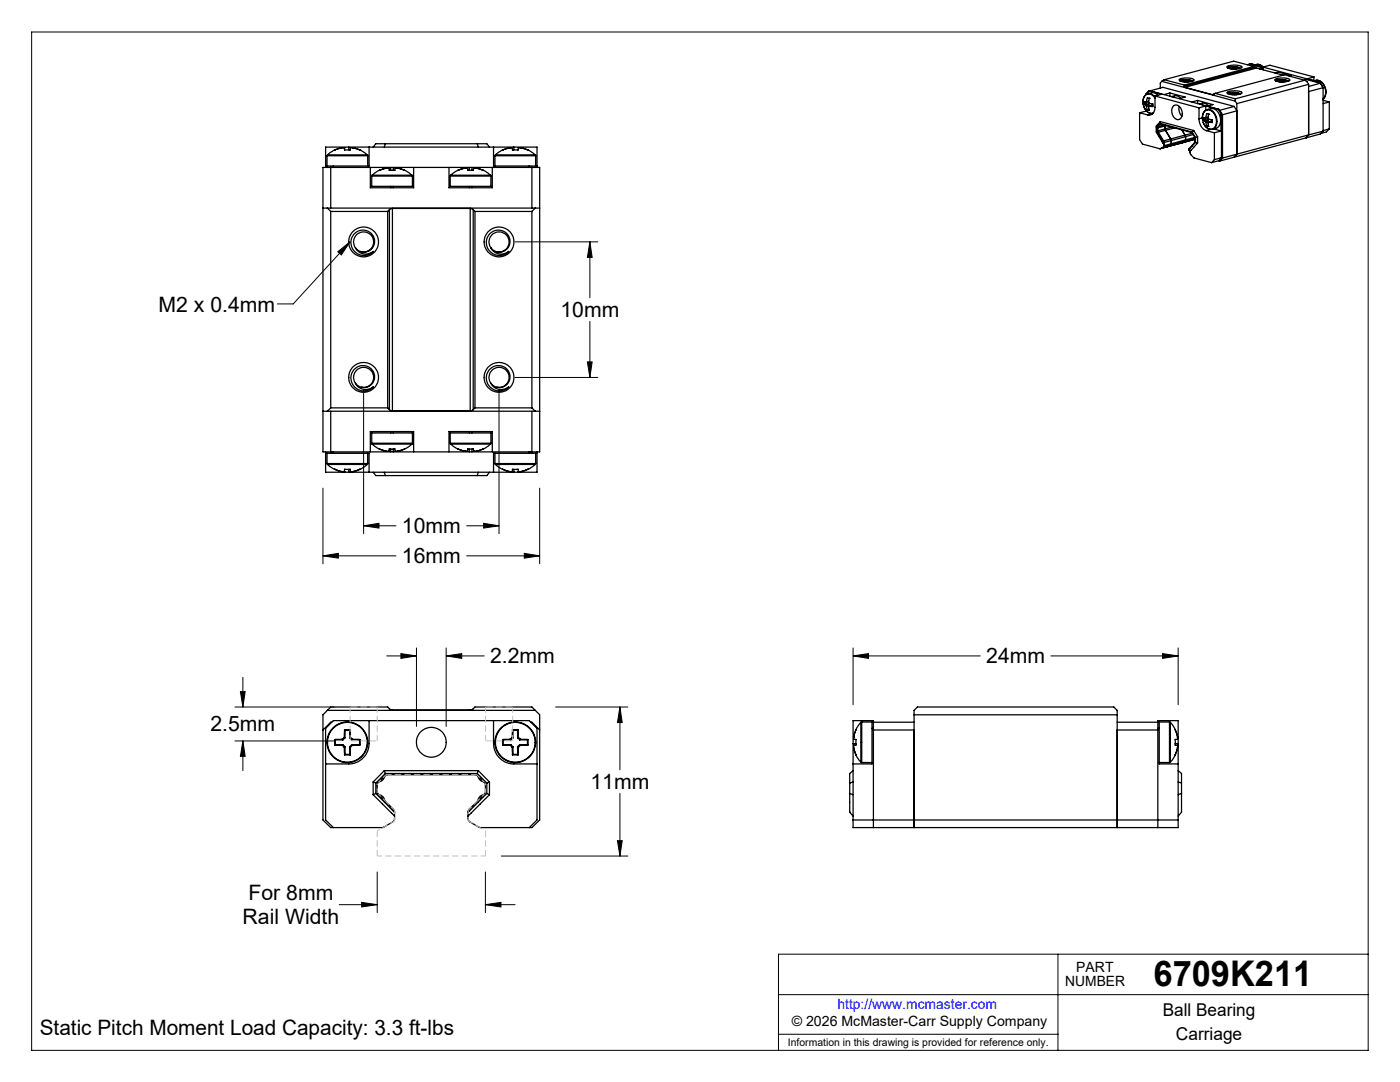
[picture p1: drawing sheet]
<svg xmlns="http://www.w3.org/2000/svg" width="279mm" height="216mm" viewBox="0 0 279 216" stroke-linecap="round" stroke-linejoin="round" font-family="sans-serif">
<g fill="none" stroke="#000" stroke-width=".2">
<path d="M6.3 6.4h266.7v203.2h-266.7zM67.4 50.2l2.4-1.9-1.7 2.6zM69.8 48.3l-11.3 12.3h-3.1M102.8 48.3h16.5M117.7 48.3l.5 3.1h-1zM117.7 48.3v11.1M72.6 78.5v28M99.6 78.5v28M102.8 75.3h16.5M117.2 72.2h1l-.5 3.1zM117.7 64.1v11.2M64.5 97.4v15.1"/>
<path d="M107.7 97.4v15.1M64.5 110.9l3-.5v1zM64.5 110.9h14.5M72.6 104.9l3-.5v1zM72.6 104.9h6.4M93.1 104.9h6.5M93.1 110.9h14.6M96.5 104.4l3.1 .5-3.1 .5zM104.6 110.4l3.1 .5-3.1 .5zM48 138h.9l-.4 3.1zM48.5 135.1v6M77.2 130.9h5.9"/>
<path d="M80 130.4l3.1 .5-3.1 .5zM83.1 129.3v15.7M89 130.9l3.1-.5v1zM89 129.3v15.7M89 130.9h7.6M170.3 130.9l3-.5v1zM170.3 130.9h25.3M170.3 129.3v11.3M209.7 130.9h25.4M232 130.4l3.1 .5-3.1 .5zM235.1 129.3v11.3M46.9 141.1h19.8"/>
<path d="M46.9 147.8h19.8M48.5 147.8l.4 3.1h-.9zM48.5 147.8v6M110.9 141.1h14.4M123.7 141.1l.5 3.1h-1zM123.7 141.1v12.5M123.7 158.3v12.5M75.3 174v8.1M96.9 174v8.1M100 170.8h25.3M123.2 167.7h1l-.5 3.1zM67.7 180.5h7.6"/>
<path d="M72.2 180.1l3.1 .4-3.1 .5zM96.9 180.5l3.1-.4v.9zM96.9 180.5h5.9M155.4 198.5h117.6M211.1 190.4v19.2M273 190.4h-117.6v19.2M155.4 206.4h55.7"/>
</g>
<g fill="none" stroke="#000" stroke-width=".25">
<path d="M229.1 18.7l-.7 .6-.3 1M229.1 18.7h.1M229.1 18.7l1.1-.2 .9 .5M229.1 18.7l.7 .1 .7 .6M229.2 18.2h.1M229.2 18.2l-.5 .7M229.3 18.1l13.9 3.7M229.3 18.1l2.5 .7-1.3 .4M229.3 18.1l-.5 .7M229.4 19.6h-.2a.23 .23 0 0 0-.3-.1 .23 .23 0 0 0 0 .4l-.1 .3M229.4 19.6l-.1 .2a.6 .6 0 0 0 0 .7 .6 .6 0 0 0 .7 .2 .34 .34 0 0 1 .1 .5 .34 .34 0 0 1-.5 0h-.2M229.4 19.6h.1"/>
<path d="M229.5 18.1l2.6-.7 14.2 3.8M230.5 19.2l-.1 2.9-.5 .7-.8 .1M230.5 19.6l-.7-.8h-.8l-.7 .5-.2 1M230.5 19.2l8.8 2.3M231.8 16.2l-.2 .4v1M231.8 16.2l14.7 4M232.3 15.9l4.1 1.1M232.3 15.9l-.5 .3M233.5 18.6l3 .8-1.1 .3M233.5 18.6l-1.2 .3M233.5 18.6v.6M233.8 19.3l.9-.2 1 .5"/>
<path d="M233.9 19.3l.6 .1M235.3 15.9l1.1-.3 1.6 .1a.28 .28 0 0 1 .3 .4 .28 .28 0 0 1-.5 .1l-1.6 .1-.8-.2zM235.5 16.1l.4-.2h1l.8 .1 .2 .2-1-.2zM235.6 16l1.3-.1 .9 .2M236 16.3h1.2M236.3 16.3h.6M236.4 17.2l.1 .2M236.4 17v.2M236.5 17.4l5.5 1.5M242.3 18.8l-.3 .1M242.5 18.6l-.2 .2M242.5 18.6l4 1.1"/>
<path d="M244.9 18.4l1.4-.3 1.3 .2a.24 .24 0 0 1 .3 .3 .24 .24 0 0 1-.4 .2l-.7 .1h-1.2l-.6-.2zM244.9 13.3l1.2-.3 1.6 .2a.21 .21 0 0 1 .1 .3 .21 .21 0 0 1-.3 .1l-.7 .2h-1.1l-.7-.3zM245 18.7l.6-.2h1l.9 .3-1.3-.3-1.1 .2M245 13.6l.5-.3h.8l.9 .1 .3 .3-1.2-.3-1.2 .2M245.1 18.6l1-.1 1.3 .2M245.1 13.5l1.1-.2 1.2 .2M245.6 18.8l1.2 .1M245.6 13.7l1.2 .1M245.9 18.9h.6M245.9 13.8h.6M246.5 19.7v.5M248.9 12.9l.4-.1 2.8 .8"/>
<path d="M249.5 12.7l-.1 .1M249.5 12.7l13.8 3.7M249.5 12.7l2.6 .7 1.3-.4 8.8 2.3M250.2 13.3l-13.8 3.7M250.2 13.3l.3 .1M250.2 13.3l-4-1.1-13.9 3.7M250.5 13.4l.3 .2M250.5 13.4l-14.1 3.8M250.8 12.9h.6l.7 .5M250.8 12.9h.1M250.8 12.9h.5l.7 .4M250.8 12.9h-.3"/>
<path d="M250.8 13.6l-14.3 3.8M250.8 13.6l5.2 1.4M252.1 13.6l-.7 .2M252.1 13.6v.3M254.4 15.9l.3-.2 .8-.1 1.6 .1a.24 .24 0 0 1 .3 .3 .24 .24 0 0 1-.3 .2l-1.8 .1-.7-.1zM254.5 14.6l.7-.2 2.4 .7M254.6 16.1l.7-.2h.7l.8 .1 .2 .2-1-.2zM254.7 16l1.3-.1 .9 .2M255.2 16.3h1.2M255.4 16.3h.6M257.6 15.1l-.4 .1M257.6 15.1v.2"/>
<path d="M260.3 16l.4-.1 2.8 .7M260.4 16l.5 .3 .3 .5M260.4 16l-13.9 3.7M260.4 16l-4-1.1-13.9 3.7M261.2 16.8l-14.4 3.9M261.2 16.8v10.1M262.2 15.3l-1.3 .4 2.5 .7M262.2 15.3v.8M262.6 16.1h.6l.6 .3 .7 1.1 .1 1.3-.2 .6-.3 .4 .3-.5 .2-.7-.2-1.2-.6-1-.7-.3zM262.6 16.1h.1M262.6 16.1h-.2M263.3 16.4l.1 .2"/>
<path d="M263.3 16.4h.1M263.4 16.4l.5 .9M263.5 16.6l.6 .9M263.5 16.6l-2.3 .7M263.9 17.3h.1M263.9 17.3v.1M264.1 17.5l-2.9 .8M264.1 17.5v8.7M64.5 33.4h43.2v56.8h-43.2zM65.3 31.1h8.1M65.3 31.1v2M65.4 30.9l-.1 .2"/>
<path d="M65.4 30.9h7.9M66 33.4v8.1M66.5 33.1v.3M68.5 29.5h.2M68.7 29.5h-.7l-1.2 .4-1.4 1M68.7 29.5l.1 .5h1.1a.33 .33 0 0 1 0-.5 .33 .33 0 0 1 .4 0M68.7 29.5h.1M69.6 29.4h4.1M69.6 29.4h-4.6v4M69.6 29.4v.5M70.1 29.5h.2M70.3 29.5l1.5 .5"/>
<path d="M70.3 29.5h.1M71.9 29.9l1.4 1M71.9 29.9h.1M73.3 30.9l.1 .2M73.4 31.1v2M73.7 29.4v3.7h-8.7M73.7 29.4h24.8M73.9 33.4v4.1h8.6v-4.1M74.2 35.1v2.1h8.1v-2.1M74.2 35.1h8.1M74.3 35l-.1 .1M74.3 35h7.9"/>
<path d="M74.5 29.4l.5-.7h22.2l.5 .7M76.9 28.7l-.2 .7M77.4 33.5h.2M77.6 33.5l-.7 .1-1.2 .4-1.4 1M77.6 33.5l.1 .5h1.1a.34 .34 0 0 1 0-.4 .34 .34 0 0 1 .5-.1M77.6 33.5h.1M78 33.4v.6M78 37.2v.3M78.5 33.4v.6M78.5 37.2v.3M79.1 33.5h.2M79.3 33.5l1.5 .5 1.4 1"/>
<path d="M79.3 33.5h.1M82.2 35l.1 .1M89.6 33.4v4.1h8.6v-4.1M89.9 35.1v2.1h8.1v-2.1M89.9 35.1h8.1M90 35l-.1 .1M90 35h7.9M92.9 33.5a.34 .34 0 0 1 .4 .1 .34 .34 0 0 1 0 .4h1.2v-.5M92.9 33.5l-1.5 .5-1.4 1M92.9 33.5h.2M92.9 33.5h.1M93.7 33.4v.6"/>
<path d="M93.7 37.2v.3M94.2 33.4v.6M94.2 37.2v.3M94.5 33.5l.7 .1 1.2 .4 1.5 1M94.5 33.5h.2M94.5 33.5h.1M95.2 28.7l.3 .7M97.9 35l.1 .1M98.5 29.4h4.1M98.5 29.4v3.7h8.7M98.8 31.1h8.1M98.8 31.1v2"/>
<path d="M98.9 30.9l-.1 .2M98.9 30.9h7.9M100.3 30l-1.4 .9M101.8 29.5a.3 .3 0 0 1 .4 0 .3 .3 0 0 1 .1 .4l1.1 .1v-.5M101.8 29.5l-1.5 .5M101.8 29.5h.1M102 29.5h-.2M102.6 29.4h4.6v4M102.6 29.4v.5M103.4 29.5h.8l1.2 .5M103.4 29.5h.1M103.6 29.5h-.2"/>
<path d="M105.4 29.9l1.4 1M105.4 29.9v.1M105.6 33.1v.3M106.2 33.4v8.1M106.8 30.9l.1 .2M106.9 31.1v2M227.4 22.5v5.4l.6 .9 3.6 .9M227.4 22.5l1.7 .4M228.1 20.3v.5M228.1 20.8l.2 .5M228.3 21.3l.2 .5 .6 .6 .6 .2h.4M228.3 20.8l.4 .2"/>
<path d="M228.3 21.3l.3 .5 .5 .6 .5 .2 .6-.1M228.7 20.4a.24 .24 0 0 0-.4-.1 .24 .24 0 0 0 0 .4v.1M228.7 21l.1 .2M228.7 20.4v.3M228.7 22v.2M228.7 20.7l.5 .1M228.7 20.7l-.4 .1M228.8 22.1v.1M228.8 22.2h.1M228.8 22.2l-1.4 .3M228.8 20.2l-.1 .2M228.8 21.2l.2 .7"/>
<path d="M229.2 20.8l.2 .3M229.2 20.2h-.4M229.2 20.4h-.5M229.2 20.8l-.5 .2M229.3 21.8l-.3 .1M229.4 21.2l-.2 .1 .2 .7-.4-.1M229.4 21.1v.1M229.4 21.1l-.6 .1M230 22.7l-.9 .2M230.1 21l-.7 .2M230.8 25.3v1.1l1.3 2.1M231.1 26.1l.1 .3"/>
<path d="M231.1 25.5v.6M231.2 25.3l-.1 .2M231.2 26.4l1 1.7M231.4 24.6l-.6 .7M231.4 24.6l6.5 1.8M231.6 24.3l6.6 1.7M231.6 24.3l-.8 .8v.2M231.6 24.3l-.2 .3M231.6 24.8l-.4 .5M232.1 28.5h.1M232.1 28.5l.2 .3M232.2 29.4l-.6 .3"/>
<path d="M232.2 28.1l.1 .3M232.3 25l-1.1 .3M232.3 29.1l-.1 .3M232.3 28.4v.7M232.5 25v.2zM232.5 25.7l.1 .3M232.5 25.2v.5M232.5 25.2l-1.4 .3M232.5 25.7l-1.4 .4M232.6 26l1 1.7M232.6 26l-1.4 .4M232.7 25.1l-.2 .1"/>
<path d="M232.9 29.3h.1M233 29.3l-1.5 .4M233.6 29l-.6 .3M233.6 29l-1.4 .4M233.6 27.7l.2 .3M233.6 27.7l-1.4 .4M233.8 28.7l-.2 .3M233.8 28v.7M233.8 28l-1.5 .4M233.8 28.7l-1.5 .4M233.8 25.4l-1.3 .3M234.2 21.1l.8-.1 .8 .8 .1 1.2-.1 .5-.4 .3-.3 .1-.5-.2-.6-.8-.1-1.1z"/>
<path d="M234.4 25.5l-1.8 .5M235.3 21.2v1.1l.6 .9M235.8 28.5l-2.9 .8M235.9 28.5h-.1M235.9 28.5l2.6-.7-2.7 .7M235.9 25.9l.6 1.1M235.9 28.5l-2.9 .8M236.5 28.2l-.6 .3M236.5 28.2l-2.9 .8M236.5 27l.1 .3M236.5 27l-2.9 .7M236.6 27.9l-.1 .3"/>
<path d="M236.6 27.3v.6M236.6 27.3l-2.8 .7M236.6 27.9l-2.8 .8M237.2 29.9h.1M237.2 29.9l.3 .3M237.5 30.2l.1 .6 .7 .7 3.5 1M237.9 26.4l.7 1M237.9 26.6l.6 1M237.9 26.6l-.1-.2-6.3-1.6-.6 .6-.1 .8 1.3 2.3M237.9 26.6l-1.4 .4M238.1 26.8l-1.5 .5M238.2 26l.8 1.3"/>
<path d="M238.2 26l-.3 .4M238.4 27.4l-1.8 .5M238.5 27.6l-.1 .9-1.1 1.1-.1 .3M238.5 27.7l-2 .5M238.6 27.4v1M238.6 28.4l-1.4 1.5M238.6 28.4l.4 .1M239 20l3.1 .9-1.2 .3M239 20l-1.1 .4M239 20v.7M239 27.3v1.2M239 28.5l-1.5 1.7"/>
<path d="M239 27.3l-.4 .1M239.3 23.7l.1 .7 .2 .7 .5 .6 .6 .4M239.3 21.5v2.2M239.4 20.7l.8-.1 .6 .2 .4 .3M239.4 20.8l.6 .1M240 23.5l-.7 .2M240 24l.1 .4M240 24v-.7l.1-.7 .4-.5 .4-.2h.5l.6 .4 .4 .6 .3 .7 .1 .7-.2 .8-.6 .7h-.6l-.5-.2-.4-.5-.4-.7M240.1 24.4l.3 .6 .6 .6 .5 .2h.5M240.1 24l.4 .2M240.5 23.6a.22 .22 0 0 0-.4-.1 .22 .22 0 0 0 0 .3v.2M240.5 24.2l.2 .2"/>
<path d="M240.5 23.8l.6 .2M240.5 23.6v.2M240.5 23.8l-.4 .2M240.6 21.1l2.5 .7M240.6 21.1l-1.3 .4M240.6 21.1v.9M240.7 23.5l-.2 .1M240.7 24.4l.1 .7M240.7 26.1l1.7 .4M240.9 21.9l-.5 .3-.3 .4-.1 1.4M240.9 21.9h.1M240.9 21.9l1.2-.2 .5 .2 .6 .7 .4 .9v.8l-.3 .8-.3 .4-1 .3"/>
<path d="M240.9 21.9h.5l.7 .4 .7 1.2 .1 1.1-.2 .5-.4 .5-.3 .2M241.1 23.6a.71 .71 0 0 0 .8 .3v.2a.2 .2 0 0 1 0 .3 .2 .2 0 0 1-.3 0h-.4M241.1 24l.1 .2M241.1 23.4l-.4 .1M241.1 23.5l-.6 .1M241.1 24l-.6 .2M241.2 25l-.4 .1M241.2 24.4l-.1 .1 .1 .7-.4-.1M241.2 22.8l-.1 .8M241.2 22.8h-.1a.24 .24 0 0 0-.3-.1 .24 .24 0 0 0-.1 .4v.4M241.2 22.8h.1M241.2 24.2v.2"/>
<path d="M241.2 24.2l-.5 .2M241.6 25.8l-.9 .3M241.9 24.2l-.7 .2M242 25.8h.1M242.2 25.7l1.5 .4M242.4 26.5v5.4M242.4 31.9l-.6 .6M243.1 21.8l.6 .9M243.2 32.1h.2M243.2 21.8h-.1M243.2 21.8l.6 .9M243.2 32.1l-1.4 .4"/>
<path d="M243.3 22h.1M243.4 22l.6 .9M243.7 26.1l-1.3 .4M243.7 22.7v3.4M243.8 22.7h-.1M243.8 22.7v8.8M243.8 31.5l-1.4 .4M243.8 31.5l-.6 .6M244 22.9v8.6M244 31.5l-.6 .6M246.3 21.2l.5 .9-2.8 .8M246.3 21.2l-2.9 .8"/>
<path d="M246.5 20.2l.3 .5M246.8 20.7v10.1M246.8 30.8l-.5 .6M246.8 30.8l-2.8 .7M260.6 27.5l-17.2 4.6M261.2 26.9l-14.4 3.9M261.2 26.9l-.6 .6M264.1 20l1.2 .4M264.1 26.2l-2.9 .7M264.1 26.2l-.6 .5-2.9 .8M265.3 20.4l-1.2 .3M265.3 20.4v5.3"/>
<path d="M265.3 25.7l-1.2 .4M265.3 25.7l-.6 .6-1.1 .3M64.5 41.5h43.2M65.3 41.5l.7 .7M66 42.2h11.4M66 42.2v39.2M70.7 46.7a2.25 2.25 0 0 1 3.6 .2 2.25 2.25 0 0 1-1.3 3.4 2.14 2.14 0 0 1-2.1-.8 2.35 2.35 0 0 0 3.6 .7 2.58 2.58 0 0 1-3.6 .1 2.58 2.58 0 0 1-.2-3.6zM70.9 49.5a2 2 0 0 1 1-3.1 2 2 0 0 1 2.7 1.7 2 2 0 0 1-2.5 2.1M77.4 42.2v39.2M77.7 41.8l-.3 .4M77.7 41.8v39.9M78.3 41.6l-.6 .2"/>
<path d="M78.3 41.6h15.5M78.3 41.6v40.4M93.8 41.6l.6 .2M93.8 41.6v40.4M94.4 41.8l.4 .4M94.4 41.8v39.9M94.8 42.2h11.4M94.8 42.2v39.2M97.7 46.7a2.25 2.25 0 0 1 3.7 .2 2.25 2.25 0 0 1-1.4 3.4 2.14 2.14 0 0 1-2-.8 2.35 2.35 0 0 0 3.5 .7 2.58 2.58 0 0 1-3.6 .1 2.58 2.58 0 0 1-.2-3.6zM98 49.5a2 2 0 0 1 .9-3.1 2 2 0 0 1 2.7 1.7 2 2 0 0 1-2.4 2.1M106.2 42.2v39.2M106.8 41.5l-.6 .7"/>
<path d="M70.7 73.7a2.26 2.26 0 0 1 3.6 .1 2.26 2.26 0 0 1-1 3.4 2.15 2.15 0 0 1-2.4-.7 2.35 2.35 0 0 0 3.6 .7 2.58 2.58 0 0 1-3.6 .1 2.58 2.58 0 0 1-.2-3.6zM70.9 76.5a2 2 0 0 1 1-3.1 2 2 0 0 1 2.7 1.8 2 2 0 0 1-2.5 2.1M97.7 73.7a2.27 2.27 0 0 1 3.6 .1 2.27 2.27 0 0 1-.9 3.4 2.19 2.19 0 0 1-2.4-.7 2.35 2.35 0 0 0 3.5 .7 2.58 2.58 0 0 1-3.6 .1 2.58 2.58 0 0 1-.2-3.6zM98 76.5a2 2 0 0 1 .9-3.1 2 2 0 0 1 2.7 1.8 2 2 0 0 1-2.4 2.1M64.5 82.1h43.2M65 90.2v4h4.6M65 90.5h8.7v3.7M65.3 92.5l.1 .2M65.3 92.5h8.1M65.3 90.5v2M65.4 92.7l1.4 1 1.2 .4h.7M65.4 92.7h7.9"/>
<path d="M66 81.4h11.4M66 82.1v8.1M66 81.4l-.7 .7M66.5 90.2v.3M68.5 94.1h.2M68.7 94.1l.1-.5h1.1a.33 .33 0 0 0 0 .4 .33 .33 0 0 0 .4 .1M68.7 94.1h.1M69.6 94.2h4.1M69.6 93.7v.5M70.1 94.1h.2M70.3 94.1h.1M71.8 93.6l-1.5 .5"/>
<path d="M71.9 93.7h.1M73.3 92.7l-1.4 1M73.4 92.5l-.1 .2M73.4 90.5v2M73.7 94.2h24.8M73.9 90.2v-4.1h8.6v4.1M74.2 88.4l.1 .2M74.2 88.4v-2h8.1v2M74.2 88.4h8.1M74.3 88.6l1.4 1 1.2 .4 .7 .1M74.3 88.6h7.9M74.5 94.2l.5 .7h22.2l.5-.7"/>
<path d="M76.7 94.2l.2 .7M77.4 81.4l.3 .3M77.4 90.1h.2M77.6 90.1l.1-.5h1.1a.34 .34 0 0 0 0 .4 .34 .34 0 0 0 .5 .1M77.6 90.1h.1M77.7 81.7l.6 .3M78 86.1v.3M78 89.6v.6M78.3 82h15.5M78.5 86.1v.3M78.5 89.6v.6M79.1 90.1h.2"/>
<path d="M79.3 90.1h.1M82.2 88.6l-1.4 1-1.5 .5M82.3 88.4l-.1 .2M89.6 90.2v-4.1h8.6v4.1M89.9 88.4l.1 .2M89.9 88.4v-2h8.1v2M89.9 88.4h8.1M90 88.6l1.4 1 1.5 .5M90 88.6h7.9M92.9 90.1a.34 .34 0 0 0 .4-.1 .34 .34 0 0 0 0-.4h1.2v.5M92.9 90.1h.2M92.9 90.1h.1"/>
<path d="M93.7 86.1v.3M93.7 89.6v.6M94.2 86.1v.3M94.2 89.6v.6M94.4 81.7l-.6 .3M94.5 90.1h.2M94.5 90.1h.1M94.8 81.4h11.4M94.8 81.4l-.4 .3M95.5 94.2l-.3 .7M97.9 88.6l-1.5 1-1.2 .4-.7 .1M98 88.4l-.1 .2"/>
<path d="M98.5 94.2h4.1M98.8 92.5l.1 .2M98.8 92.5h8.1M98.8 90.5v2M98.9 92.7l1.4 .9M98.9 92.7h7.9M100.3 93.6l1.5 .5M101.8 94.1a.34 .34 0 0 0 .5 0 .34 .34 0 0 0 0-.5h1.1v.5M101.8 94.1h.2M101.8 94.1h.1M102.6 93.7v.5M103.4 94.1h.2"/>
<path d="M103.4 94.1h.1M105.4 93.6l-1.1 .4-.9 .1M105.4 93.6v.1M105.6 90.2v.3M106.2 81.4l.6 .7M106.2 82.1v8.1M106.8 92.7l-1.4 1M106.9 92.5l-.1 .2M106.9 90.5v2M107.2 90.5h-8.7v3.7M107.2 90.2v4h-4.6M65.3 141.7h41.5"/>
<path d="M66.2 144.1h-.2l-1.5 1.6M66.8 147.6v1.1M66.8 148.7h1.5M66.8 147.6h.1M66.9 148.6l-.1 .1M66.9 148.6h1.5M66.9 147.6h1.5M66.9 147.6v1M68.3 148.7l.4 .4M68.3 147.5l-1.5 .1M68.3 147.5l.1 .1M68.4 148.6l-.1 .1"/>
<path d="M68.4 148.6l.5 .4M68.7 147.1l-.4 .4M68.7 149.1l.1 1.5M68.7 147.1l.2 .1M68.8 145.6h1.1M68.8 145.6l-.1 1.5M68.8 150.6h1.1M68.8 145.6l.1 .1M68.9 149l-.2 .1M68.9 147.2l-.5 .4M68.9 150.5l-.1 .1M68.9 145.7v1.5"/>
<path d="M68.9 149v1.5M68.9 145.7h.9M68.9 150.5h.9M69.8 147.2l.4 .4M69.8 149l.1 .1M69.8 145.7v1.5M69.8 149v1.5M69.8 150.5l.1 .1M69.9 145.6v1.5M69.9 145.6l-.1 .1M69.9 147.1l.4 .4M69.9 149.1v1.5"/>
<path d="M69.9 147.1l-.1 .1M70.2 148.6l-.4 .4M70.2 148.6l.1 .1M70.2 148.6h1.6M70.2 147.6h1.6M70.3 148.7l-.4 .4M70.3 147.5l1.5 .1M70.3 147.5l-.1 .1M71.8 148.6v.1M71.8 147.6v1M71.8 148.7h-1.5M71.8 147.6v1.1"/>
<path d="M71.8 147.6h.1M73.7 143.8v4.7l-.2 1a4 4 0 0 1-3.9 2.9h-4.6M74.5 156l.5 .2M74.5 158.6l4.2 4.2M74.5 156v2.6M75 158.3l3.7 3.8M75 156.2v2.1M75 158.3l-.5 .3M75.6 158.6l.9 .4 .3 .7M76.7 153.8l-2.2 2.2M76.7 153.8l.2 .5M76.7 153.8h18.8"/>
<path d="M76.8 154.8l-.5 1-.7 .2M76.8 154.8l.5-.2 17.8 .1 1.8 1.8v1.6l-3.2 3.4M76.8 154.8l-1.5 1.7v1.6l3.3 3.4 .1 .5M76.9 154.3l-1.9 1.9M76.9 154.3h18.3M95.2 154.3l2 1.9M95.4 154.8l.3 .7 .8 .5M95.5 153.8l-.3 .5M95.5 153.8l2.2 2.2M96.5 158.6l-.8 .4-.3 .7M97.2 156.2v2.1M97.2 158.3l-3.8 3.8"/>
<path d="M97.2 158.3l.5 .3M97.7 158.6l-4.3 4.2M97.7 156l-.5 .2M97.7 156v2.6M98.5 143.8v4.6l.2 1.1a4 4 0 0 0 3.9 2.9h4.6M100.3 147.6v1.1M100.3 148.7h1.5M100.3 147.6h.1M100.4 148.6h1.6M100.4 147.6h1.6M100.4 148.6l-.1 .1M100.4 147.6v1"/>
<path d="M101.8 148.7l.4 .4M101.8 147.5l-1.5 .1M101.8 147.5l.2 .1M102 148.6l-.2 .1M102 148.6l.4 .4M102.2 147.1l-.4 .4M102.2 149.1l.1 1.5M102.2 147.1l.2 .1M102.3 150.6h1.1M102.3 145.6h1.1M102.3 145.6l-.1 1.5M102.3 145.6l.1 .1"/>
<path d="M102.4 145.7h.9M102.4 150.5h.9M102.4 149l-.2 .1M102.4 147.2l-.4 .4M102.4 145.7v1.5M102.4 149v1.5M102.4 150.5l-.1 .1M103.3 149l.1 .1M103.3 147.2l.4 .4M103.3 150.5l.1 .1M103.3 145.7v1.5M103.3 149v1.5"/>
<path d="M103.4 145.6v1.5M103.4 145.6l-.1 .1M103.4 149.1v1.5M103.4 147.1l.5 .4M103.4 147.1l-.1 .1M103.7 148.6h1.6M103.7 147.6h1.6M103.7 148.6l-.4 .4M103.7 148.6l.2 .1M103.9 148.7l-.5 .4M103.9 147.5l1.5 .1M103.9 147.5l-.2 .1"/>
<path d="M105.3 148.6l.1 .1M105.3 147.6v1M105.4 148.7h-1.5M105.4 147.6v1.1M105.4 147.6h-.1M105.9 144.1h.3l1.5 1.6M169.6 158.3l.7 .3M170.3 148.4v4M170.3 152.4v12.7h64.8v-12.7M170.3 148.4v-4.6h4v21.3M170.3 156l-.7 .2M170.3 153.8l-.7 .5v7.8l.7 .7"/>
<path d="M170.3 148.4h.5M170.4 147.1v.2M170.4 148.7v.2M170.4 148.7l.1 1.1 .4 .8M170.4 147.1a.35 .35 0 0 0 0 .4 .35 .35 0 0 0 .5 .1l-.1 .4a.48 .48 0 0 1-.1 .7h-.3M170.4 147.1h.1M170.4 148.7h.1M170.8 150.6l1 1.5M170.8 150.6h.1M170.8 145.6h.1M170.9 145.6l-.5 1.5M171.8 152.1l.2 .1"/>
<path d="M171.8 144.1l-1 1.5M171.8 144.1v8M172 144.1h-.2M172 144.1v8.1M172 144.1h2M172 152.2h2M174 143.8v8.6h-3.7M174 145.3h.3M174.3 144.1h8.1M174.3 145.7h8.1M182.4 142.6h40.6M223 144.1h8.1"/>
<path d="M223 145.7h8.1M231.1 145.3h.3M231.4 144.1h2M231.4 143.8v8.6h3.7M231.4 152.2h2M233.4 144.1h.2M233.4 144.1v8.1M233.6 152.1l-.2 .1M233.6 144.1l1 1.5M233.6 144.1v8M234.5 145.6h.1M234.5 145.6l.5 1.5"/>
<path d="M234.5 150.6h.1M234.5 148.4h.6M234.6 150.6l-1 1.5M235 147.1a.33 .33 0 0 1 0 .4 .33 .33 0 0 1-.5 .1l.1 .4a.48 .48 0 0 0 .1 .7h.3M235 148.7v.6l-.5 1.3M235 148.7v.2M235 147.1v.2M235 147.1h.1M235 148.7h.1M235.1 148.4v4M235.1 148.4v-4.6h-4v21.3M235.1 156l.7 .2"/>
<path d="M235.1 153.8l.7 .5v7.8l-.7 .7M235.8 158.3l-.7 .3M66.5 165.1l-1.5-1.5v-18.3l1.5-1.5h39.1l1.6 1.5v18.3l-1.6 1.5M78.7 162v1.5l-.1 .3-2.2 1.3h-10.4l-1.5-1.5v-21l1.5-1.5h11.4l.7 .6h16l.7-.6h11.4l1.5 1.5v21l-1.5 1.5h-10.4l-2.2-1.3-.2-.3v-1.5M93.7 161.5l-.3 .5M93.7 161.4h.1M170.3 163.6h64.8M182.4 165.1v-23.4l.7-.6h39.2l.7 .6v23.4"/>
<circle cx="72.6" cy="48.3" r="2.96"/>
<circle cx="99.6" cy="48.3" r="2.96"/>
<circle cx="72.6" cy="75.3" r="2.96"/>
<circle cx="99.6" cy="75.3" r="2.96"/>
<circle cx="69.3" cy="148.1" r="4"/>
<circle cx="86.1" cy="148.1" r="2.96"/>
<circle cx="102.8" cy="148.1" r="4"/>
</g>
<path d="M69.9 147.8h5.4M75.3 141.1h-5.4M96.9 147.8h5.4M102.3 141.1h-5.4" fill="none" stroke="#c0c0c0" stroke-width=".2" stroke-dasharray="1.3 .6" stroke-dashoffset="-.2" stroke-linecap="butt"/>
<path d="M69.9 141.1v6.7M75.3 147.8v-6.7M96.9 141.1v6.7M102.3 147.8v-6.7" fill="none" stroke="#c0c0c0" stroke-width=".2" stroke-dasharray="1.3 .6" stroke-dashoffset=".1" stroke-linecap="butt"/>
<path d="M75.3 156.3v1.9M96.9 156.3v1.9" fill="none" stroke="#c0c0c0" stroke-width=".2" stroke-dasharray="1.3 .6" stroke-dashoffset=".9" stroke-linecap="butt"/>
<path d="M75.5 158.4l1.4 1.5M75.5 156.1l1.4-1.4M96.7 156.1l-1.5-1.4M96.7 158.4l-1.4 1.5" fill="none" stroke="#c0c0c0" stroke-width=".2" stroke-dasharray="1.3 .6" stroke-dashoffset=".6" stroke-linecap="butt"/>
<path d="M76.9 159.9l1.9 1.8M95.3 159.9l-1.9 1.8M75.3 170.8h21.6M78.8 163.8l-2.3 1.3M93.4 163.8l2.3 1.3" fill="none" stroke="#c0c0c0" stroke-width=".2" stroke-dasharray="1.3 .6" stroke-dashoffset=".3" stroke-linecap="butt"/>
<path d="M78.8 161.7v2.1M93.4 161.7v2.1" fill="none" stroke="#c0c0c0" stroke-width=".2" stroke-dasharray="1.3 .6" stroke-dashoffset=".5" stroke-linecap="butt"/>
<path d="M75.3 165.8l1.2-.7M95.7 165.1l1.2 .7" fill="none" stroke="#c0c0c0" stroke-width=".2" stroke-dasharray="1.3 .6" stroke-dashoffset=".7" stroke-linecap="butt"/>
<path d="M75.3 170.8v-5M96.9 170.8v-5" fill="none" stroke="#c0c0c0" stroke-width=".2" stroke-dasharray="1.3 .6" stroke-linecap="butt"/>
<path d="M95.2 154.6h-18.2" fill="none" stroke="#c0c0c0" stroke-width=".2" stroke-dasharray="1.3 .6" stroke-dashoffset=".2" stroke-linecap="butt"/>
<g fill="#000">
<path d="M48 138h.9l-.4 3.1zM48.5 147.8l.4 3.1h-.9z"/>
<path d="M123.7 141.1l.5 3.1h-1zM123.2 167.7h1l-.5 3.1zM80 130.4l3.1 .5-3.1 .5zM89 130.9l3.1-.5v1zM72.2 180.1l3.1 .4-3.1 .5zM96.9 180.5l3.1-.4v.9zM117.2 72.2h1l-.5 3.1zM117.7 48.3l.5 3.1h-1zM72.6 104.9l3-.5v1zM96.5 104.4l3.1 .5-3.1 .5zM64.5 110.9l3-.5v1zM104.6 110.4l3.1 .5-3.1 .5zM67.4 50.2l2.4-1.9-1.7 2.6zM170.3 130.9l3-.5v1zM232 130.4l3.1 .5-3.1 .5z"/>
</g>
<text font-size="7.1" x="230.2" y="196.8">6709K211</text>
<g font-size="4.2">
<text x="31.6" y="62.2">M2 x 0.4mm</text>
<text x="111.9" y="63.2">10mm</text>
<text x="80.2" y="106.3">10mm</text>
<text x="80.2" y="112.3">16mm</text>
<text x="97.8" y="132.3">2.2mm</text>
<text x="196.8" y="132.3">24mm</text>
<text x="42" y="145.9">2.5mm</text>
<text x="117.9" y="157.4">11mm</text>
<text x="49.6" y="179.6">For 8mm</text>
<text x="48.4" y="184.3">Rail Width</text>
<text x="7.9" y="206.5">Static Pitch Moment Load Capacity: 3.3 ft-lbs</text>
</g>
<g font-size="3.5">
<text x="232.1" y="202.8">Ball Bearing</text>
<text x="234.7" y="207.5">Carriage</text>
</g>
<g font-size="2.8">
<text x="212.6" y="196.8">NUMBER</text>
<text x="214.8" y="194">PART</text>
<text x="158" y="204.8">© 2026 McMaster-Carr Supply Company</text>
</g>
<text font-size="2.8" fill="#00f" x="167.1" y="201.4">http://www.mcmaster.com</text>
<text font-size="2.1" x="157.3" y="208.6">Information in this drawing is provided for reference only.</text>
</svg>
